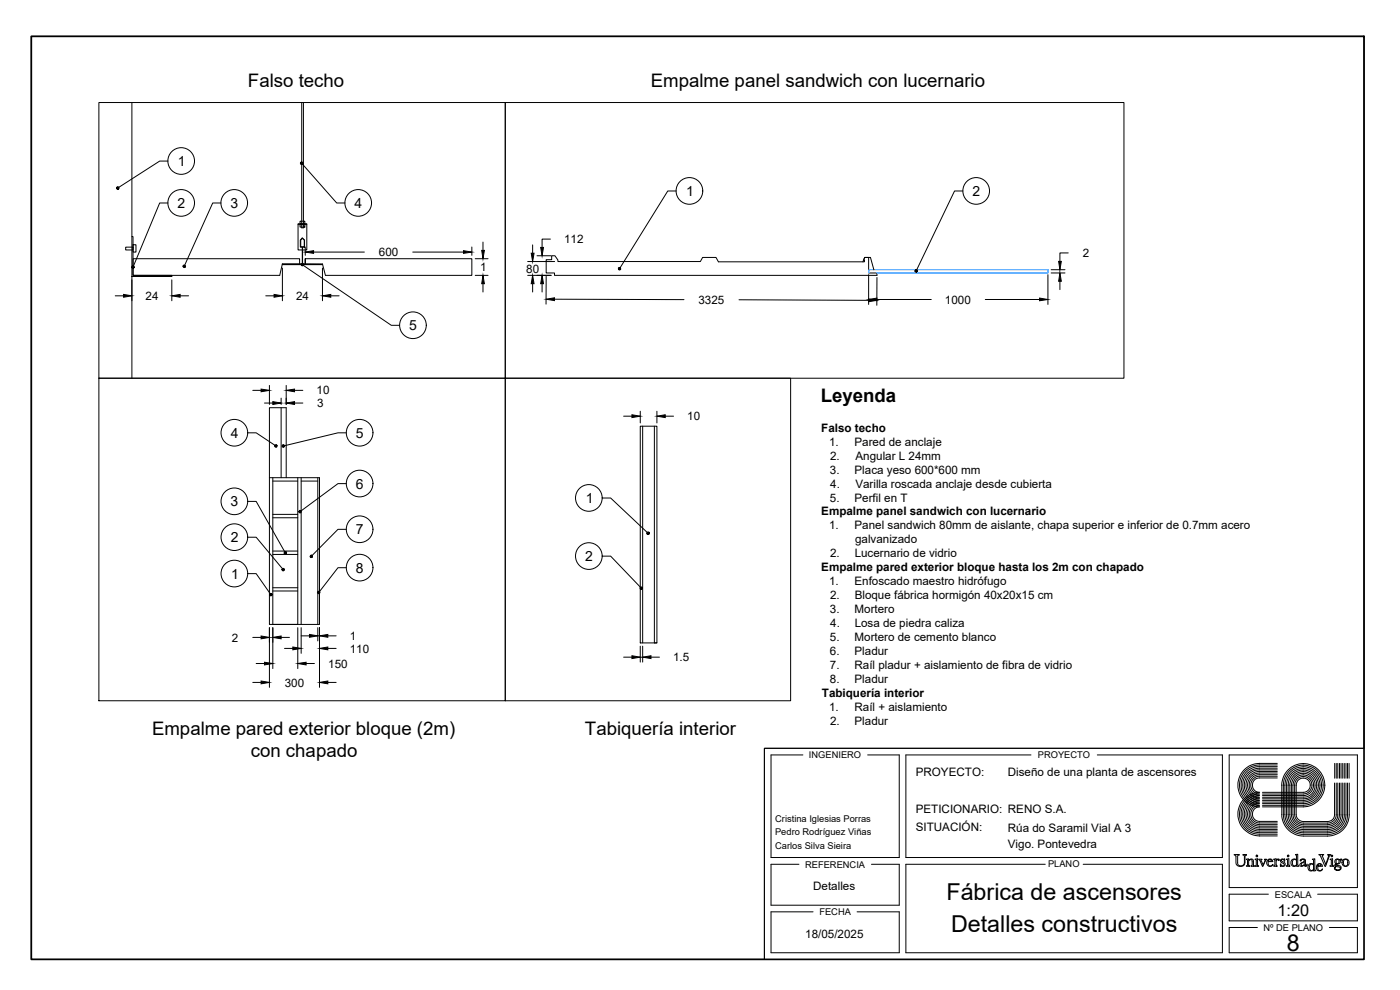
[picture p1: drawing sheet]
<svg xmlns="http://www.w3.org/2000/svg" width="420mm" height="297mm" viewBox="0 0 420 297" stroke-linecap="round" stroke-linejoin="round" font-family="sans-serif">
<!-- layer: 0 -->
<g fill="none" stroke="#000" stroke-width=".3">
<path d="M29.7 30.8h121.9v82.7h-121.9zM39.6 30.8v82.7M90.6 30.8v36.3M91.1 30.8v36.3M151.6 30.8h185.7v82.7h-185.7zM50.4 48.3h-2.5l-12.3 7.9M90.8 49.2l10.2 11.7h2.5M202.9 57.3h-2.5l-14.3 23M289 57.3h-2.5l-11.4 23.7M37.7 74.2h2.2v.8h-2.2zM39.6 71h.3v11.6h11.7v.4h-12h12M39.9 73.4h.9v2.2h-.9z"/>
<path d="M50.4 60.9h-2.5l-7.9 18.9M66.3 60.9h-2.5l-8.4 18.7M84.8 79.1l-.9 3.5h-44v-5h50v1.5M84.8 79.1h5.9l.1-4.9v4.9l6 .1v.2h-12zM89.5 67.4h2.6M90 66.4h1.5v.7h-1.5zM90 67.4h1.5v.7h-1.5zM90.6 67.4v1h.5v-1M90.7 71.4l.7 .6v2.2h-1.3v-2.2zM90.7 71.5l.6 .5v2.1h-1v-2.1zM90.7 75h-1.2v-7.9h2.6v7.9h-1.3M91 79.6l26.4 18h2.5"/>
<path d="M91.6 77.6v1.5v-1.5h50v5h-43.9l-.9-3.4M91.6 74.1v2.5M94.1 75.6h15.2M123.9 75.6h15.2M141.6 74.1v2.5M142.6 77.6h3.9M144.9 72.6v2.5M158.4 78.5h8.1M159.9 73.5v2.5M161.2 76.7h4.2M163.9 77.9h1.7v-1.2h.9l.9 1.3v.5h42.8l.7-1.3h4l.7 1.4h43.8l-.2-.7 .3-.7h1.2v4.7h2.5v.7h-96.8v-.7h-2.5zM165.2 71.7h-2.5v2.5"/>
<path d="M259 78.6l.5-1.4h1.7l1.1 3.7M320.6 75.9h-2.5v2.5M34.6 88.8h2.5M51.6 84v6.2M54.1 88.8h2.5M79.8 88.8h2.5M84.8 80.4v9.8M96.8 80.4v9.8M99.3 88.8h2.5M142.6 82.6h3.9M144.9 85.1v2.5M158.4 82.6h7"/>
<path d="M159.9 85.1v2.5M162.7 85.1v2.5M163.9 82.9v8.4M166.4 89.8l38.9 .1M221.8 89.9l38.8 .2M260.7 82.4v8.9M263.2 83.3l-.1 8.3M263.2 89.9h16.3M295.7 89.9h16.3M314.5 82.4v8.9M315.5 81.9h4.1M315.5 80.9h4.1"/>
<path d="M318.1 84.4v2.5M29.7 113.5h121.9v96.8h-121.9zM75.9 117.1h2.5M80.9 115.6v5.8M84.4 119.5v1.9M85.9 115.6v5.8M88.4 117.1h2.5M151.6 113.5h85.7v96.8h-85.7zM74.4 129.9h2.5l5.7 3.7M79.4 120.9h2.5M84.4 122.3v21M88.4 120.9h2.5"/>
<path d="M103.9 129.9h-2.5l-16.1 3.8M187.2 124.9h2.5M192.2 127.9h4.9v65h-4.9zM192.2 123.4v3.5M192.9 127.9v65M196.4 127.9v65h.7M197.1 123.4v3.5M199.6 124.9h2.5M74.4 150.4h2.5l8.6 15.2M80.9 143.3h15v44.1h-15v-65.1h5v21M81.9 143.3v44.1h7.5v-44.1M81.9 155.3h7.5"/>
<path d="M81.9 154.3h7.5M81.9 144.3h7.5M90.4 144.3h5M90.4 143.3v44.1M95.4 143.3v44.1M103.9 145.1h-2.5l-11.1 8.2M103.9 158.8h-2.5l-7.8 7.9M180.8 149.4h2.5l11 10.4M74.4 172.1h2.5l4.2 6.1M74.4 161.2h2.5l7.9 9.5M81.9 177.3h7.5M81.9 176.3h7.5"/>
<path d="M81.9 166.4h7.5M81.9 165.3h7.5M103.9 170.3h-2.5l-5.6 7.2M180.8 166.9h2.5l8.9 9.4M75.9 191.2h2.5M76.9 199.1h2.5M80.9 188.3v17.9M81.9 188.3v12.3M84.4 191.2h2.5M85.4 194.5h2.5M89.4 188.3v12.3M90.4 188.3v7.7"/>
<path d="M90.4 190.8h2.5M91.9 199.1h2.5M95.4 188.3v4M95.9 188.3v17.9M98.4 194.5h2.5M98.4 190.8h2.5M187.2 197.2h2.5M192.2 193.9v4.8M192.9 193.9v4.8M195.4 197.2h2.5M75.9 204.8h2.5M98.4 204.8h2.5"/>
<path d="M378 229.1h5.3M378 237.7a6.5 6.5 0 0 0-6.5 6.6 6.5 6.5 0 0 0 6.5 6.5M378 229.1a6.5 6.5 0 0 0-6.5 6.5 6.5 6.5 0 0 0 6.5 6.5M378.9 238.7h12.3M383.3 229.5h-5.3a6.1 6.1 0 0 0-6 6.1 6.1 6.1 0 0 0 6 6 2.65 2.65 0 0 0-2.6 2.7 2.65 2.65 0 0 0 2.6 2.6h5.3M383.3 230h-5.3a5.5 5.5 0 0 0-5.5 5.6 5.5 5.5 0 0 0 5.5 5.5 3.2 3.2 0 0 0-3.1 3.2 3.2 3.2 0 0 0 3.1 3.1h5.3M383.3 230.5h-5.3a5.1 5.1 0 0 0-5 5.1 5.1 5.1 0 0 0 5 5.1 3.6 3.6 0 0 0-3.6 3.6 3.6 3.6 0 0 0 3.6 3.6h5.3M383.3 231h-5.3a4.6 4.6 0 0 0-4.6 4.6 4.6 4.6 0 0 0 4.6 4.5 4.1 4.1 0 0 0-4.1 4.2 4.1 4.1 0 0 0 4.1 4.1h5.3M383.3 231.5h-5.3a4.1 4.1 0 0 0-4.1 4.1 4.1 4.1 0 0 0 4.1 4.1 4.6 4.6 0 0 0-4.6 4.6 4.6 4.6 0 0 0 4.6 4.6h5.3M383.3 231.9h-5.3a3.6 3.6 0 0 0-3.6 3.7 3.6 3.6 0 0 0 3.6 3.6 5.1 5.1 0 0 0-5 5.1 5.1 5.1 0 0 0 5 5h5.3M383.3 232.4h-5.3a3.1 3.1 0 0 0-3.1 3.2 3.1 3.1 0 0 0 3.1 3.1 5.6 5.6 0 0 0-5.5 5.6 5.6 5.6 0 0 0 5.5 5.5h5.3M383.3 232.9h-5.3a2.67 2.67 0 0 0-2.6 2.7 2.67 2.67 0 0 0 2.6 2.6 6 6 0 0 0-6 6.1 6 6 0 0 0 6 6h5.3"/>
<path d="M383.3 233.4h-5.3a2.16 2.16 0 0 0-2.1 2.2 2.16 2.16 0 0 0 2.1 2.1M384.7 235.5v8.9a6.5 6.5 0 0 0 6.5 6.5h7.2M385.1 235.5v8.8a6 6 0 0 0 6.1 6h7.2M385.6 235.5v8.8a5.6 5.6 0 0 0 5.6 5.6h7.2M386.1 235.5v8.8a5 5 0 0 0 5.1 5.1h7.2M386.6 235.5v8.8a4.6 4.6 0 0 0 4.6 4.6h7.2M387.1 235.5v8.8a4 4 0 0 0 4.1 4.1h7.2M387.6 235.5v8.9a3.5 3.5 0 0 0 3.6 3.5h7.2M388 235.5v8.9a3.1 3.1 0 0 0 3.2 3.1h7.2M388.5 235.5v8.9a2.54 2.54 0 0 0 2.7 2.6h7.2M389 235.5v8.9a2.17 2.17 0 0 0 2.2 2.1h7.2M391.1 233.5a2.1 2.1 0 0 1 2.1 2.1"/>
<path d="M391.1 229.1a6.5 6.5 0 0 1 6.5 6.6M391.1 233a2.6 2.6 0 0 1 2.6 2.6M391.1 232.5a3.1 3.1 0 0 1 3.1 3.1M391.1 232a3.6 3.6 0 0 1 3.6 3.5 3.6 3.6 0 0 1-3.5 3.7h-12.3M391.1 231.5a4 4 0 0 1 4.1 4.1M391.1 231a4.5 4.5 0 0 1 4.5 4.6M391.1 230.5a5.1 5.1 0 0 1 5.1 5.1M391.1 230.1a5.5 5.5 0 0 1 5.5 5.5M391.1 229.6a6 6 0 0 1 6 6M391.1 233.5a2.1 2.1 0 0 0-2.1 2.2M391.1 233a2.54 2.54 0 0 0-2.6 2.7M391.1 232.5a3.1 3.1 0 0 0-3.1 3.2"/>
<path d="M391.1 232a3.5 3.5 0 0 0-3.5 3.7M391.1 231.5a4 4 0 0 0-4 4.2M391.1 231a4.6 4.6 0 0 0-4.5 4.7M391.1 230.5a5.1 5.1 0 0 0-5 5.2M391.1 230.1a5.5 5.5 0 0 0-5.5 5.6M391.1 229.6a6 6 0 0 0-6 6.1M391.2 229.1a6.5 6.5 0 0 0-6.5 6.6M393.2 235.5a2.1 2.1 0 0 1-2 2.2h-12.3M393.7 235.5a2.68 2.68 0 0 1-2.5 2.7h-12.3M394.2 235.5a3.1 3.1 0 0 1-3.1 3.2M395.2 235.5a4 4 0 0 1-4 4.2h-12.3M395.6 235.5a4.6 4.6 0 0 1-4.5 4.6"/>
<path d="M396.2 235.5a5.1 5.1 0 0 1-5.1 5.2M396.6 235.5a5.5 5.5 0 0 1-5.5 5.6M397.1 235.5a6 6 0 0 1-6 6.1M397.6 235.5a6.6 6.6 0 0 1-6.5 6.6M400.5 234.9v9.6M400.6 229.1v4.4M401 229.1v4.4M401 234.9v9.6M401.5 229.1v4.4M401.5 234.9v9.6M402 229.1v4.4M402 234.9v9.6"/>
<path d="M402.5 229.1v4.4M402.5 234.9v9.6M403 229.1v4.4M403 234.9v9.6M403.4 229.1v4.4M403.4 234.9v9.6M403.9 229.1v4.4M403.9 234.9v9.6M404.4 229.1v4.4M404.4 234.9v9.7M404.9 229.1v4.4M404.9 234.9v9.6"/>
<path d="M370.4 256.4h1.5l-.5 .4v2a1.02 1.02 0 0 0 1.1 1 1.02 1.02 0 0 0 1-1.1v-1.9l-.5-.4h1.1l-.5 .6v1.7a1.37 1.37 0 0 1-1.2 1.3 1.37 1.37 0 0 1-1.5-1.1v-2.1zM374.1 257.8l.6-.1v.4a.76 .76 0 0 1 .9-.4 .76 .76 0 0 1 .6 .7v1.2l.3 .3h-1l.3-.2v-1.3a.53 .53 0 0 0-.5-.5 .53 .53 0 0 0-.6 .4v1.3l.4 .3h-1l.3-.3v-1.4zM376.7 257.8l.7-.1v2l.3 .2h-1.1l.4-.2v-1.7zM377 256.7h.4v.3h-.4zM377.8 257.8h.9l-.2 .3 .6 1.4 .6-1.3-.2-.4h.6l-1.1 2.2zM378 242.1a2.18 2.18 0 0 0-2.1 2.2 2.18 2.18 0 0 0 2.1 2.2h5.3M378 250.8h5.3M378.9 242.1h12.3M378.9 240.1h12.3M378.9 240.7h12.3M378.9 241.1h12.3M378.9 241.6h12.3"/>
<path d="M380.6 257.9a.85 .85 0 0 1 .9-.1 .85 .85 0 0 1 .5 .7h-1.4v.8a.74 .74 0 0 0 .7 .5 .74 .74 0 0 0 .7-.4 1.07 1.07 0 0 1-1.7 .2 1.07 1.07 0 0 1 .3-1.7zM380.7 258a.46 .46 0 0 1 .6-.2 .46 .46 0 0 1 .3 .6h-1zM382.3 257.8l.6-.1 .1 .5a.47 .47 0 0 1 .4-.5 .47 .47 0 0 1 .5 .4l-.2 .1-.2-.3-.5 .4v1.3l.3 .3h-1l.3-.3v-1.6zM384.4 257.9l.5-.2 .5 .2 .2-.2v.7a.59 .59 0 0 0-1-.4v.3a1.08 1.08 0 0 1 .9 1.5l-.5 .2-.5-.3-.2 .3v-.8a.64 .64 0 0 0 .5 .6 .64 .64 0 0 0 .6-.3l-.1-.3a.87 .87 0 0 1-.9-1.3zM386.1 257.8l.7-.1v2l.3 .2h-1.1l.4-.2v-1.7zM386.4 256.7h.4v.3h-.4zM388 258.1l.7-.3 .4 .4v1.2l-.4 .4-.5-.1-.3-.4zM388.8 256.4l.7-.1v3.1l.3 .5-.6 .1-.1-.4a1.04 1.04 0 0 1-1.4-.1 1.04 1.04 0 0 1 0-1.4 1.04 1.04 0 0 1 1.4-.1v-1.3zM390.2 258a.86 .86 0 0 1 1-.3 .86 .86 0 0 1 .6 .8v1.2l.4-.2a.38 .38 0 0 1-.4 .5 .38 .38 0 0 1-.4-.4 .7 .7 0 0 1-.7 .4 .7 .7 0 0 1-.6-.6l1.3-.9v-.5a.6 .6 0 0 0-.6-.2 .6 .6 0 0 0-.4 .5zM390.6 259.2l.8-.6v.8a.47 .47 0 0 1-.4 .4 .47 .47 0 0 1-.5-.4zM392.3 259.5h.1M393.1 259.5l.6-.3 .5 .4v1.2l-.3 .3a.91 .91 0 0 1-1-.5 .91 .91 0 0 1 .2-1.1z"/>
<path d="M393.9 257.8l.7-.1v3.3l.3 .2-.6 .2-.1-.4a1.03 1.03 0 0 1-1.4-.1 1.03 1.03 0 0 1 0-1.4 1.03 1.03 0 0 1 1.4-.1v-1.3zM395.4 259.4a.87 .87 0 0 1 .9-.2 .87 .87 0 0 1 .6 .7h-1.4v.4a.76 .76 0 0 0 .5 .9 .76 .76 0 0 0 .9-.4 1.05 1.05 0 0 1-1.6 .2 1.05 1.05 0 0 1 .1-1.6zM395.6 259.4a.46 .46 0 0 1 .6-.2 .46 .46 0 0 1 .3 .6h-1zM395.9 256.4h1.4l-.5 .4 1.1 2.6 .8-2.5-.3-.5h.9l-1.5 3.6h-.2l-1.4-3.3zM399.2 257.8l.7-.1v1.9l.4 .3h-1.1l.3-.3v-1.6zM399.5 256.7h.4v.3h-.4zM400.5 244.5a2.03 2.03 0 0 1-2.1 2M400.8 257.9a.93 .93 0 0 1 1.2 .1l.5-.3 .3 .2-.7 .1a1.05 1.05 0 0 1-1.2 1.4v.2l1.1 .1a.7 .7 0 0 1 .5 .7 .7 .7 0 0 1-.5 .7h-.5a.78 .78 0 0 1-1-.8l.3-.1a.71 .71 0 0 0 .6 .9 .71 .71 0 0 0 .8-.8l-1.6-.5v-.3l.4-.3-.4-.5zM401 244.5a2.54 2.54 0 0 1-2.6 2.5M401.1 258l.1-.1a.62 .62 0 0 1 .7 .6 .62 .62 0 0 1-.7 .6l-.2-.3zM401.5 244.5a2.91 2.91 0 0 1-3.1 2.9M402 244.5a3.5 3.5 0 0 1-3.6 3.4"/>
<path d="M402.5 244.5a3.9 3.9 0 0 1-4.1 3.9M403 244.5a4.5 4.5 0 0 1-4.6 4.4M403.4 258l.4-.2a1.04 1.04 0 0 1 .7 1.1 1.04 1.04 0 0 1-.8 .9 1.16 1.16 0 0 1-.3-1.8zM403.4 244.5a4.9 4.9 0 0 1-5 4.9M403.9 244.5a5.5 5.5 0 0 1-5.5 5.4M404.4 244.5a5.9 5.9 0 0 1-6 5.8M404.9 244.5a6.4 6.4 0 0 1-6.5 6.4"/>
<circle cx="54.4" cy="48.3" r="4"/>
<circle cx="206.9" cy="57.3" r="4"/>
<circle cx="293" cy="57.3" r="4"/>
<circle cx="54.4" cy="60.9" r="4"/>
<circle cx="70.3" cy="60.9" r="4"/>
<circle cx="107.5" cy="60.9" r="4"/>
<circle cx="123.9" cy="97.6" r="4"/>
<circle cx="70.3" cy="129.8" r="4"/>
<circle cx="107.9" cy="129.8" r="4"/>
<circle cx="70.3" cy="150.4" r="4"/>
<circle cx="107.9" cy="145.1" r="4"/>
<circle cx="107.9" cy="158.8" r="4"/>
<circle cx="176.7" cy="149.4" r="4"/>
<circle cx="70.3" cy="172.1" r="4"/>
<circle cx="70.3" cy="161.2" r="4"/>
<circle cx="107.9" cy="170.3" r="4"/>
<circle cx="176.7" cy="166.8" r="4"/>
<circle cx="403.9" cy="258.8" r="1.11"/>
</g>
<!-- layer: lucernario -->
<path d="M260.7 80.9h53.8v1h-53.8z" fill="none" stroke="#007fff" stroke-width=".3"/>
<!-- layer: 0 -->
<g fill="#000" stroke="#000" stroke-width=".3">
<path d="M91.6 75.6l2.5-.4v.8zM139.1 75.2l2.5 .4-2.5 .4zM144.6 75.1h.8l-.5 2.5zM159.4 76h.9l-.4 2.5zM162.3 74.2h.8l-.4 2.5zM317.7 78.4h.8l-.4 2.5zM37.1 88.3l2.5 .5-2.5 .4zM51.6 88.8l2.5-.5v.9zM82.3 88.3l2.5 .5-2.5 .4zM96.8 88.8l2.5-.5v.9zM144.9 82.6l.5 2.5h-.8zM159.9 82.6l.4 2.5h-.9z"/>
<path d="M162.7 82.6l.4 2.5h-.8zM163.9 89.8l2.5-.4v.8zM260.6 89.7l2.5 .4-2.5 .4zM260.7 89.9l2.5-.5v.8zM312 89.4l2.5 .5-2.5 .3zM318.1 81.9l.4 2.5h-.8zM78.4 116.7l2.5 .4-2.5 .4zM85.9 117.1l2.5-.4v.8zM81.9 120.5l2.5 .4-2.5 .5zM85.9 120.9l2.5-.4v.9zM189.7 124.4l2.5 .5-2.5 .4zM197.1 124.9l2.5-.5v.9z"/>
<path d="M78.4 190.8l2.5 .4-2.5 .5zM79.4 198.7l2.5 .4-2.5 .4zM81.9 191.2l2.5-.4v.9zM87.9 194.1l2.5 .4-2.5 .5zM89.4 199.1l2.5-.4v.8zM92.9 190.4l2.5 .4-2.5 .4zM95.9 194.5l2.5-.4v.9zM95.9 190.8l2.5-.4v.8zM189.7 196.8l2.5 .4-2.5 .4zM192.9 197.2l2.5-.4v.8zM78.4 204.3l2.5 .5-2.5 .4zM95.9 204.8l2.5-.5v.9z"/>
<path d="M35.1 56.6l.2 .2v-.4zM35.3 56.4l.2 .3-.2 .1zM35.3 56.4l.2 .3 .1-.2z"/>
<path d="M35.2 56.2l-.1 .2h.2zM35.1 56.4h.2l-.2 .2z"/>
<path d="M35.3 56.4l.3 .1v-.3zM35.4 56.1l.2 .1-.3 .2zM35.2 56.2l.1 .2 .1-.3z"/>
<path d="M90.3 48.7l-.1 .2 .4 .1zM90.2 48.9l.4 .1-.3 .2zM90.3 49.2l.2 .1 .1-.3z"/>
<path d="M90.6 49l-.1 .3 .3-.1zM90.6 49h.2v.2zM90.6 49h.2v-.2z"/>
<path d="M90.6 48.6v.4l.2-.2zM90.3 48.7l.3-.1v.4z"/>
<path d="M39.6 80v.2l.3-.1zM39.6 80.2l.3-.1-.1 .3z"/>
<path d="M40 79.8l-.1 .3 .3-.1zM39.8 79.8h.2l-.1 .3zM39.8 79.8l-.2 .2 .3 .1z"/>
<path d="M55 79.8v.2l.3-.1zM55 80l.3-.1-.1 .3z"/>
<path d="M55.4 79.6l-.1 .3 .3-.1zM55.2 79.6h.2l-.1 .3zM55 79.8l.3 .1-.1-.3z"/>
<path d="M90.5 79.2v.3l.3-.1zM90.5 79.5l.3-.1-.2 .3zM90.8 79.4l-.2 .3h.2z"/>
<path d="M90.8 79.4v.3l.2-.1zM90.8 79.4h.3l-.1 .2zM90.9 79.1l-.1 .3h.3z"/>
<path d="M90.7 79.1l.1 .3 .1-.3zM90.5 79.2l.2-.1 .1 .3z"/>
<path d="M39.9 80.1l-.1 .3h.2zM39.9 80.1l.3 .1-.2 .2zM39.9 80.1l.3 .1v-.2z"/>
<path d="M55.3 79.9l-.1 .3h.2zM55.3 79.9l.3 .1-.2 .2zM55.3 79.9l.3 .1v-.2z"/>
<path d="M185.7 80.4l-.1 .3 .3-.1zM185.6 80.7l.3-.1-.1 .3z"/>
<path d="M185.9 80.6l-.1 .3h.2zM185.9 80.6l.3 .2-.2 .1zM185.9 80.6l.3 .2v-.3z"/>
<path d="M186.1 80.3l-.2 .3 .3-.1zM185.9 80.3h.2l-.2 .3zM185.7 80.4l.2 .2v-.3z"/>
<path d="M274.7 81.2v.2l.3-.1zM274.7 81.4l.3-.1-.2 .3z"/>
<path d="M275 81.3l-.2 .3h.2zM275 81.3l.3 .1-.3 .2zM275 81.3l.3 .1v-.2z"/>
<path d="M275.1 81l-.1 .3 .3-.1zM274.8 81h.3l-.1 .3zM274.8 81l-.1 .2 .3 .1z"/>
<path d="M82.8 133.8l-.2 .3h.3zM82.8 133.8l.3 .2-.2 .1z"/>
<path d="M82.6 133.6l.2 .2v-.3zM82.6 133.6l.2 .2h-.3zM82.5 133.8l.1 .3 .2-.3z"/>
<path d="M82.8 133.8l.3 .2v-.3zM83 133.5l.1 .2-.3 .1zM82.8 133.5v.3l.2-.3z"/>
<path d="M84.7 133.9l.1 .2 .2-.3zM85 133.8l.1 .3h-.3zM85 133.8l.1 .3 .2-.1z"/>
<path d="M84.8 133.6l.2 .2v-.3zM84.8 133.6l.2 .2-.3 .1z"/>
<path d="M85 133.8l.3 .2v-.3zM85.2 133.5l.1 .2-.3 .1zM85 133.5v.3l.2-.3z"/>
<path d="M89.8 153.7l.2 .1v-.3zM90 153.5l.2 .3h-.2zM90 153.5l.2 .3 .1-.2z"/>
<path d="M89.9 153.3l-.2 .2h.3zM89.7 153.5h.3l-.2 .2z"/>
<path d="M90 153.5l.3 .1v-.3zM90.1 153.2l.2 .1-.3 .2zM89.9 153.3l.1 .2 .1-.3z"/>
<path d="M194.3 159.8l.2 .2v-.3zM194.3 159.8l.2 .2h-.3zM194.2 160l.1 .2 .2-.2z"/>
<path d="M81 178.6l.2 .1 .1-.3zM81.3 178.4l.2 .3h-.3z"/>
<path d="M81.1 178.2l.2 .2 .1-.3zM81.1 178.2l.2 .2h-.3zM81 178.4v.2l.3-.2z"/>
<path d="M81.3 178.4l.2 .3 .1-.2zM81.3 178.4l.3-.1v.2zM81.4 178.1l-.1 .3 .3-.1z"/>
<path d="M84.8 171.1l.2 .1v-.3zM85 170.9l.2 .2-.2 .1z"/>
<path d="M84.8 170.7l.2 .2v-.3zM84.8 170.7l.2 .2h-.3zM84.7 170.9l.1 .2 .2-.2z"/>
<path d="M85 170.9l.2 .2 .1-.2zM85 170.9l.2-.2 .1 .2zM85 170.6v.3l.2-.2z"/>
<path d="M85.3 166l.3 .1v-.3zM85.6 165.8l.2 .3h-.2z"/>
<path d="M85.5 165.6l.1 .2 .1-.2zM85.5 165.6l.1 .2h-.3zM85.3 165.8v.2l.3-.2z"/>
<path d="M85.6 165.8l.2 .3 .1-.2zM85.6 165.8l.3-.1v.2zM85.7 165.6l-.1 .2 .3-.1z"/>
<path d="M93.4 166.9l-.2 .3h.2zM93.4 166.9l.2 .3h-.2zM93.4 166.9l.2 .3 .1-.3z"/>
<path d="M93.2 166.7l-.1 .2h.3zM93.1 166.9h.3l-.2 .3z"/>
<path d="M93.6 166.7l-.2 .2h.3zM93.4 166.6l.2 .1-.2 .2zM93.2 166.7l.2 .2v-.3z"/>
<path d="M95.4 177.6l-.1 .2 .3-.1zM95.3 177.8l.3-.1-.1 .3z"/>
<path d="M95.6 177.7l-.1 .3 .2 .1zM95.6 177.7l.3 .3-.2 .1zM95.6 177.7l.3 .3 .1-.3z"/>
<path d="M95.8 177.5l-.2 .2h.4zM95.6 177.4l.2 .1-.2 .2zM95.4 177.6l.2 .1v-.3z"/>
<path d="M192.2 176.7l.2 .1v-.3zM192.4 176.5l.3 .2-.3 .1z"/>
<path d="M192.2 176.3l.2 .2v-.3zM192.2 176.3l.2 .2h-.2zM192.2 176.5v.2l.2-.2z"/>
<path d="M192.4 176.5l.3 .2v-.2zM192.4 176.5l.3-.2v.2zM192.4 176.2v.3l.3-.2z"/>
<path d="M194.3 160.2l.2 .1v-.3zM194.5 160l.2 .2-.2 .1z"/>
<path d="M194.5 160l.2 .2 .1-.2zM194.7 159.8l.1 .2h-.3zM194.5 159.7v.3l.2-.2z"/>
</g>
<!-- layer: Ventana grafica 1 -->
<path d="M9.4 10.9h400v213.6h-180v63.4h-220zM368.9 226.5v39.8M407.4 226.5v39.8" fill="none" stroke="#000" stroke-width=".3"/>
<!-- layer: Borde Formato -->
<path d="M9.4 10.9h400v277h-400z" fill="none" stroke="#000" stroke-width=".51"/>
<!-- layer: Cajetin.Lineas -->
<path d="M241 226.5h-9.6v30.8h38.5v-30.8h-9.5M309.4 226.5h-37.5v30.8h95v-30.8h-37.6M368.9 226.5h38.5M409.4 224.5h-180v63.4M239.8 259.3h-8.4v12.3h38.5v-12.3h-8.4M313.7 259.3h-41.8v26.6h95v-26.6h-41.8M244 273.6h-12.6v12.3h38.5v-12.3h-12.7M368.9 266.3h38.5M377.4 278.3h-8.5v7.6h38.5v-7.6h-8.5M380.7 268.3h-11.8v8h38.5v-8h-12" fill="none" stroke="#000" stroke-width=".3"/>
<g font-size="7">
<text x="284.1" y="270.1">Fábrica de ascensores</text>
<text x="285.4" y="279.7">Detalles constructivos</text>
<text x="386.2" y="285.3">8</text>
</g>
<g font-size="5.6">
<text x="74.4" y="26">Falso techo</text>
<text x="195.3" y="26.1">Empalme panel sandwich con lucernario</text>
<text x="246.3" y="120.8">Leyenda</text>
<text x="45.6" y="220.5">Empalme pared exterior bloque (2m)</text>
<text x="175.6" y="220.5">Tabiquería interior</text>
<text x="75.3" y="227.2">con chapado</text>
</g>
<text font-size="4.9" x="383.4" y="274.8">1:20</text>
<g font-size="4.2">
<text x="53.4" y="49.9">1</text>
<text x="205.9" y="58.8">1</text>
<text x="291.8" y="58.8">2</text>
<text x="53.3" y="62.4">2</text>
<text x="69.2" y="62.4">3</text>
<text x="106.4" y="62.4">4</text>
<text x="122.8" y="99.1">5</text>
<text x="69.3" y="131.3">4</text>
<text x="106.8" y="131.3">5</text>
<text x="106.8" y="146.6">6</text>
<text x="69.2" y="151.9">3</text>
<text x="175.8" y="150.9">1</text>
<text x="106.8" y="160.3">7</text>
<text x="69.3" y="162.7">2</text>
<text x="69.3" y="173.6">1</text>
<text x="106.8" y="171.8">8</text>
<text x="175.6" y="168.4">2</text>
</g>
<g font-size="3.5">
<text x="113.7" y="76.9">600</text>
<text x="169.3" y="73">112</text>
<text x="325" y="77.2">2</text>
<text x="144.1" y="81.4">1</text>
<text x="157.9" y="81.8">80</text>
<text x="43.7" y="90">24</text>
<text x="88.9" y="90">24</text>
<text x="209.6" y="91.2">3325</text>
<text x="283.6" y="91.1">1000</text>
<text x="95" y="118.3">10</text>
<text x="95.2" y="122.2">3</text>
<text x="206.2" y="126.1">10</text>
<text x="246.5" y="129.6">Falso techo</text>
<text x="248.8" y="133.8">1.</text>
<text x="249.1" y="137.9">2.</text>
<text x="256.5" y="133.8">Pared de anclaje</text>
<text x="256.8" y="137.9">Angular L 24mm</text>
<text x="249.1" y="142.1">3.</text>
<text x="256.5" y="142.1">Placa yeso 600*600 mm</text>
<text x="249.2" y="146.3">4.</text>
<text x="256.7" y="146.3">Varilla roscada anclaje desde cubierta</text>
<text x="246.5" y="154.6">Empalme panel sandwich con lucernario</text>
<text x="249.1" y="150.5">5.</text>
<text x="256.5" y="150.5">Perfil en T</text>
<text x="248.8" y="158.9">1.</text>
<text x="256.5" y="158.9">Panel sandwich 80mm de aislante, chapa superior e inferior de 0.7mm acero</text>
<text x="249.1" y="167.2">2.</text>
<text x="256.5" y="167.2">Lucernario de vidrio</text>
<text x="256.6" y="163">galvanizado</text>
<text x="246.5" y="171.4">Empalme pared exterior bloque hasta los 2m con chapado</text>
<text x="248.8" y="175.6">1.</text>
<text x="249.1" y="179.8">2.</text>
<text x="256.5" y="175.6">Enfoscado maestro hidrófugo</text>
<text x="256.5" y="179.8">Bloque fábrica hormigón 40x20x15 cm</text>
<text x="249.1" y="184">3.</text>
<text x="256.5" y="184">Mortero</text>
<text x="249.2" y="188.1">4.</text>
<text x="256.5" y="188.1">Losa de piedra caliza</text>
<text x="69.6" y="192.5">2</text>
<text x="105" y="195.8">110</text>
<text x="105" y="192.1">1</text>
<text x="249.1" y="192.3">5.</text>
<text x="249.1" y="196.5">6.</text>
<text x="256.5" y="192.3">Mortero de cemento blanco</text>
<text x="256.5" y="196.5">Pladur</text>
<text x="98.5" y="200.3">150</text>
<text x="202" y="198.4">1.5</text>
<text x="249.1" y="200.7">7.</text>
<text x="256.5" y="200.7">Raíl pladur + aislamiento de fibra de vidrio</text>
<text x="85.5" y="206">300</text>
<text x="246.7" y="209.1">Tabiquería interior</text>
<text x="249.1" y="204.9">8.</text>
<text x="256.5" y="204.9">Pladur</text>
<text x="248.8" y="213.3">1.</text>
<text x="256.5" y="213.3">Raíl + aislamiento</text>
<text x="249.1" y="217.4">2.</text>
<text x="256.5" y="217.4">Pladur</text>
<text x="274.8" y="232.8">PROYECTO:</text>
<text x="302.5" y="232.7">Diseño de una planta de ascensores</text>
<text x="274.8" y="243.8">PETICIONARIO: RENO S.A.</text>
<text x="274.8" y="249.5">SITUACIÓN:</text>
<text x="302.5" y="249.5">Rúa do Saramil Vial A 3</text>
<text x="302.5" y="254.5">Vigo. Pontevedra</text>
<text x="244.1" y="267.2">Detalles</text>
<text x="241.7" y="281.5">18/05/2025</text>
</g>
<g font-size="2.8">
<text x="242.8" y="227.5">INGENIERO</text>
<text x="311.5" y="227.5">PROYECTO</text>
<text x="232.6" y="250.6">Pedro Rodríguez Viñas</text>
<text x="232.7" y="246.7">Cristina Iglesias Porras</text>
<text x="232.7" y="254.6">Carlos Silva Sieira</text>
<text x="241.6" y="260.3">REFERENCIA</text>
<text x="314.5" y="260.3">PLANO</text>
<text x="382.6" y="269.3">ESCALA</text>
<text x="245.9" y="274.6">FECHA</text>
<text x="379.2" y="279.3">Nº DE PLANO</text>
</g>
</svg>
